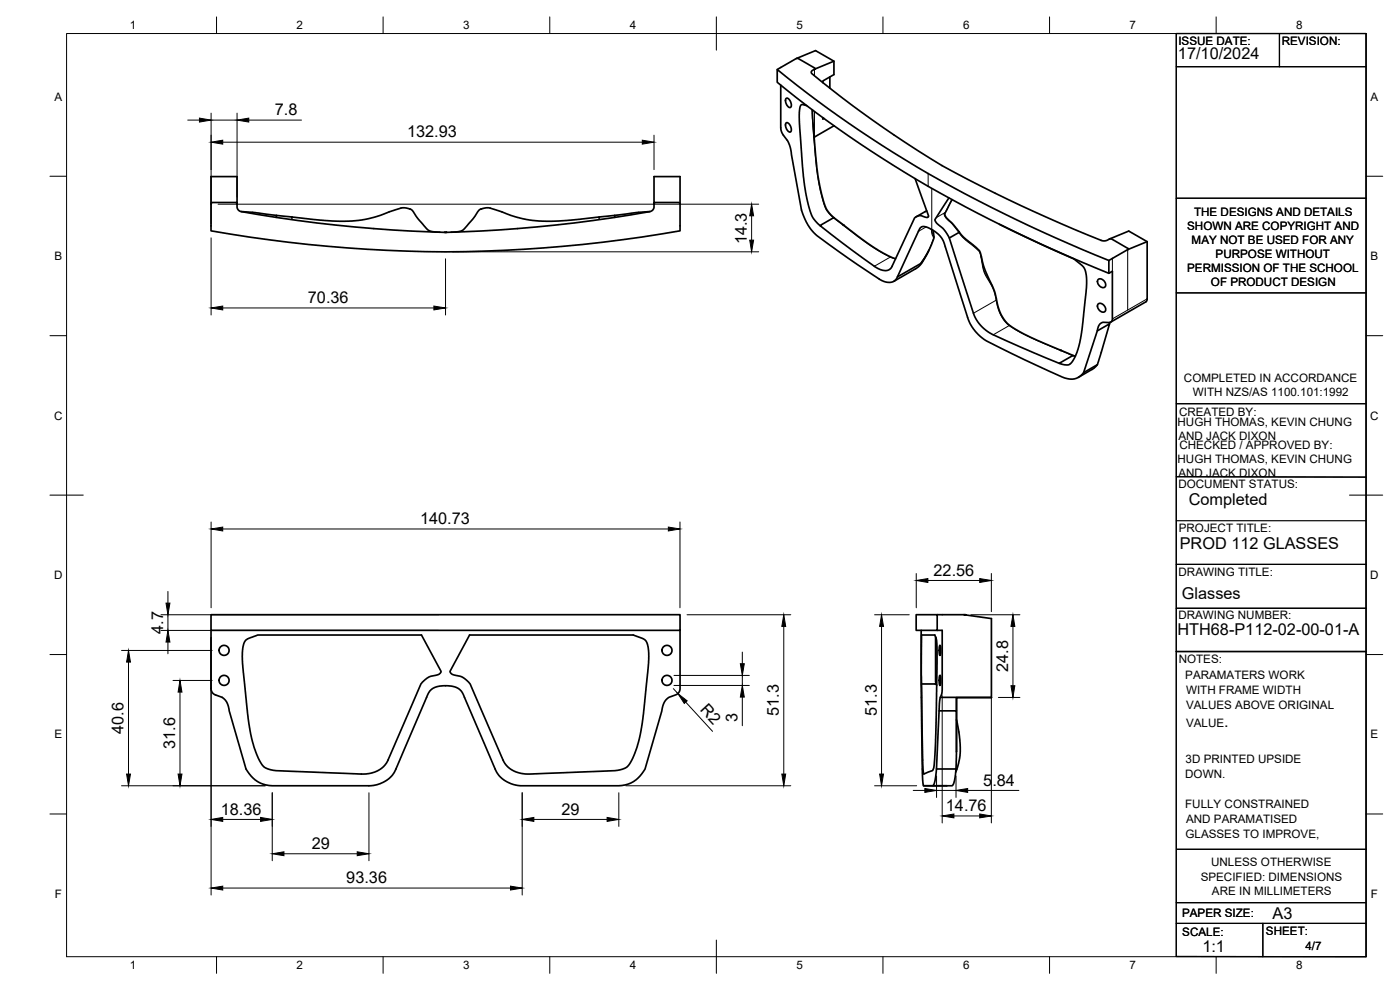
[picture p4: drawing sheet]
<svg xmlns="http://www.w3.org/2000/svg" width="420mm" height="297mm" viewBox="0 0 420 297" stroke-linecap="round" stroke-linejoin="round" font-family="sans-serif">
<!-- layer: Visible -->
<g fill="none" stroke="#000" stroke-width=".51">
<path d="M239.1 17.5l5.7-2.3 5.5 3.2v4l-3.4 1.9v.5M250.3 18.4l-5.9 2.4 .2-.2M233.3 20.9l5.6-3.3 .5-.1 5.2 3-1 .8-.1 .6a281.3 281.3 0 0 0 43.1 29.9 365.8 365.8 0 0 0 44.5 20.5l2.4-.6 5.1 2.9-.1 .3-5.7 3.3v3.8a386.7 386.7 0 0 1-90.6-50.2l-8.9-7.1v-3.8a362.4 362.4 0 0 0 87.2 52.1l12.3 5.2M234.3 25.6l.1 13.4 .5 1.2 1.5 2.2 .8 2.1 3.4 18.7 1.4 3.5 1.1 1.8 1.3 1.5 10 7.4 9.6 6.4 1.6 .8 1.5 .1 1.2-.3 1-1.3 7.2-4.2 2.2-3.7 1.5-3.6-.2-2.5M235.9 29.6l.6-.1 .8 1.1 .2 1-.3 .7-.6-.2-.6-.9-.3-.9zM235.9 36.9h.6l.8 1 .2 1-.3 .7-.5-.1-.6-.8-.4-1zM242.1 31.7l-1.6-.3-.4 .8-.2 1.5 .1 4.8 1.1 14.6 .8 5.3 1.4 5.4 .9 1.8 1.9 2.1M243.8 33l1 13.7 1.2 9.2 1 4.1 .9 2.6 1 1.4 1.5 1.4M246.9 35.3v.5l.4-.3M249 23.1v3.4M250.3 37.7l-6 3.5M250.3 37.7h.1"/>
<path d="M274.6 53.6l4.1 11.4-.6 .2-2.1-.5-1.5 .7-7.3 15.3-.6 .4-1 .1-1.2-.3-1.3-.6a134.8 134.8 0 0 1-13.8-10.1l-3.2-2.5 4.2-2.3M284.8 59.4l-4.2 6.6 .6 1.1 2.1 1.7 1.6 2.6 7.3 22.8 1.2 2.3 1.8 2 2.5 1.8 20.2 8.7M285.7 59.9l-2.2 4.4 .5 1 1.8 1.7 2.1 2.6-3 1.8M63.3 61.3v-8.3h7.8v8.3l-.4-.5h-7l-.3 .2-.1 8.3a395.8 395.8 0 0 0 140.8 0l-.1-8.3-.3-.2h-7l-.4 .5v-8.3h7.8v8.3M71.1 61.3l.1 1.1 .7 .9a367.2 367.2 0 0 0 61.8 6.4M72.4 63.5l15.2 1.6M83 64.6l-.1 .6M87.6 65.1v.4M123 62.7l.8 .5 1.3 2 3.3 3.8 1.2 .5 2.4 .2M123.1 62.8l-1.2-.4h-1.3l-8.7 2.9-3.2 .7-3.2 .3-8.1-.1-9.8-1.1M133.5 69.7h.2M134 69.7h-.3"/>
<path d="M144.3 62.8l1.7-.5 1.1 .1 6.3 2.3 3.4 .9 3.2 .6 3.9 .2 7.4-.4 20-2.3 3.8-.2M144.4 62.7l-.7 .5-1.4 2-3.3 3.8-1.2 .5-2.4 .2M179.8 65.1v.4M184.5 64.6v.6M196.3 61.3l-.1 1.1-.7 .9a367.2 367.2 0 0 1-61.8 6.4M250.3 65.4l3 2.2M253.1 67.6h.2M253.3 67.6l9.2 6.8 3.6 2.1 2.7 1.1M278.1 63.3l-3.2 1.8M278.8 75.1l-2.1 3.8-1 1.1-7.4 4.4M279.7 68.9v.1M287.9 69.6l1.2 1.5 4.9 4.3 1.4 5.1 3.1 7 1.5 5.9 .8 1.7 1.3 1.7 2.2 1.7 3.1 1.8 11 4.8"/>
<path d="M299.9 67.3l11.1 5.3 11.3 5.1 2.4 2 .8 .9 .5 2 .1 3.5-1.4 13-.9 4.7-1.1 3.2-1.5 2.2-1.3 .3-2-.5 4.2-2.3M333.1 71.7l5.7-2.4 5.5 3.2-.1 17.7-10.8 6.4M338.6 74.7h.1M344.3 72.5l-5.9 2.4 .2-.2M329.3 99.3l3.7-2.1-3.7 12.2-4.1 2.4M329.5 91.3l.9-.3 1 .7 .4 1-.2 .8-.8 .1-.9-.5-.5-1zM329.6 83.8l.9-.1 .8 .6 .5 1-.2 .9-.8 .1-.9-.6-.5-1.2zM332.8 82l1-.6v14.6l-.6 .7h-2.3l-1.1 .9-4.6 14.2-1.5 1.4-1.8 .6-1.6-.2-1.4-.4-11.4-5.3-11.4-5.6-2.7-2.1-1.6-2-1.2-2.4-7.5-23.4-1.4-2-2-1.5-2.5-.9-.6 .1-.6 .5-6.7 14.5M333.1 96.7l-.1 .5M318.4 105.1l-.1 .1M318.4 105.1l4.3 1.8M329.3 109.4l-1.3 1.3-4.4 2.5"/>
<path d="M330.5 105.7h.1M63.3 189.1l.2 18.3 .8 1 2.6 1 1.3 1.5 5.8 20.1 1.3 1.8 1.8 1.6 2.3 1 2.3 .4h29.4l2.5-.5 2-.9 1.9-1.6 1.2-1.8 10-23.3 .9-.9 1-.6 2.5-.5 2.3 .2 1.4 .3 1 .6 .9 .9 10.3 23.9 1.3 1.7 2.1 1.4 2 .8 1.9 .3h29.4l3.1-.6 2.5-1.6 2.3-2.9 5.3-18.8 .6-1.4 1.2-1.3 2.6-1 .7-1.1 .1-18M63.3 184.4h140.8v4.7h-140.8zM73.8 192l3.6-1.5h49.1l5.9 11.1-.9 .8-2.9 .8-2.3 2-9.9 23.1-1.2 1.7-1.6 1.1-2.4 .9-2 .2-27.1-1.1-2.4-.7-1.3-1.3-2-4.5-1.1-4.2-1-6.3-1.5-15.3 .1-4.5 .3-1.3zM140.9 190.5h49.2l3.5 1.5 .5 .8 .4 1.1 .2 4-1.7 17.6-.8 4.9-1 3.6-1.3 3.4-1.3 2.3-1.6 1-2.4 .5-25.6 1-3.5-.4-2.7-1.3-1-1-.7-1.2-10-23.1-2.2-2-3-.8-.8-.8zM275 184.4h6.3v4.7h-6.3zM276.5 189.1l.3 42.2 .4 4.5 2.9-.1 .6-1.7 .4-3.1 .8-20 .9-3.8v-18h-1.5M276.6 190.5h3.9l.6 1.6 .1 3-.3 24.8-.5 9.3-.2 1.2-.4 .8-2.5 1-.2-.9-.2-2.6-.4-26zM281.3 184.4h8M282 193.7l.3 .9-.2 2-.2-.9zM289.8 184.5l-.5-.1 8.2 1.2v23.7h-10.5v4M276.6 205.2l4.4 .1"/>
<path d="M280.8 204.8v-13.6v13.4l.3 1M281.8 213.3h5.2l-.1 16.8v.6h-5.8M282 202.7h.2l.1 .9-.2 2-.2-1zM282.2 209.2h15.3M287.1 216l.8 4.8 .3 4.9-.5 3.3-.9 2.7M287.1 209.3v16.2M277.2 235.8h6.9M286.9 230.7l-.4 3.3-.7 1.7-5.8 .1"/>
<circle cx="67.2" cy="195.1" r="1.51"/>
<circle cx="200.2" cy="195.1" r="1.5"/>
<circle cx="67.2" cy="204.2" r="1.5"/>
<circle cx="200.2" cy="204.1" r="1.5"/>
</g>
<!-- layer: Visible Narrow -->
<g fill="none" stroke="#000" stroke-width=".3">
<path d="M243.7 32.9l.4 7.2 1.2 12.4 1.3 6.4 1.3 4 2 2.3 8.9 6.8 4.7 3.1 3.8 2M244.4 20.8v2M244.4 33.5v7.6M278.6 52.1v3.8M279.6 56.5v12.4M285.7 59.9l-2 3.8-2.7 1.6M268.8 77.7l-1.6-.6-4.8 2.8M277.9 68.1l-2.3 1.3M278.1 63.3l-.5 .2M279.5 68.8l.6 3-1.5 3.5-2.3 3.8M279.7 69l.6 2.1M283.8 63.6l-.4 .7 .3 .8 1.9 2 2.2 2.7"/>
<path d="M287.8 69.8l1.4 1.8 3.3 2.6a4.1 4.1 0 0 1 2.1 3.9l.8 3.7 2.7 5 .9 3.3-6.9 3.9M294.5 77.1l1 4.6 2.3 4M333.8 77.5v3.9M338.4 74.9v18.1M299.1 90l.2 1.7 1 2.9 1.1 1.7 1.5 1.4-4.8 2.7M303.1 97.7h-.2l2.5 1.6 4.7 2.4 12.6 5.3M344.3 89.7l-10.5 6"/>
</g>
<!-- layer: BORDER -->
<g fill="none" stroke="#000" stroke-width=".3">
<path d="M20 10.1h390v276.9h-390zM65 5.1v5M115 5.1v5M165 5.1v5M215 5.1v10M265 5.1v5M315 5.1v5M365 5.1v5M15 52.9h5M410 52.9h5M15 100.7h5M410 100.7h5"/>
<path d="M15 148.6h10M405 148.6h10M15 196.4h5M410 196.4h5M15 244.2h5M410 244.2h5M65 287v5M115 287v5M165 287v5M215 282.1v9.9M265 287v5M315 287v5"/>
<path d="M365 287v5"/>
</g>
<!-- layer: TITLEBLOCK -->
<g fill="none" stroke="#000" stroke-width=".36">
<path d="M353 10.1h57v276.9h-57zM384 10.1v9.9M353 20h57M353 59.5h57M353 87.9h57M353 121.1h57M353 156.2h57M353 143l57 .2M353 169.3h57M353 195.5h57M353 182.5h57M353.1 254.8h57"/>
<path d="M353 270.8h56.9M353 277.1h57M379 277.1v9.9"/>
</g>
<!-- layer: FD_Dimensions -->
<g fill="none" stroke="#000" stroke-width=".3">
<path d="M56.3 36h3.6M63.4 33.9v33.2M63.4 36h7.7M71.1 33.9v25.2M74.7 36h15.8M66.8 42.7h126M196.3 40.6v10.3M63.4 71.4v23.1M65.4 61.3h162.3M133.7 77.6v16.9M135.8 75.6h91.9M225.6 64.8v7.3"/>
<path d="M66.8 92.4h63.4M63.4 156.6v25.8M66.8 158.7h133.8M204.1 156.6v25.8M50.4 177.4v3.6M275 172.1v10.3M278.5 174.2h15.5M297.5 172.1v11.4M36.5 195.2h27.2M38.6 198.7v33.5M48.3 184.5h83.3M48.3 189.2h83.3"/>
<path d="M50.4 184.5v4.7M50.4 192.6v3.6M63.4 191.2v77.3M206.2 184.5h31.1M222.8 195.7v3.4M235.2 187.9v44.3M262.5 184.5h10.4M264.6 187.9v44.3M291.4 184.5h14.7M304 187.9v17.8M51.9 204.2h11.8M54 207.7v24.5"/>
<path d="M202.1 206.6l1.3 1.5M202.3 202.7h22.6M202.3 205.7h22.6M205.8 210.7l8 8.7M222.8 202.7v3M222.8 209.2v8.5M282.8 208.7v38.2M297.5 208.7v38.2M299.6 209.3h6.5M36.5 235.8h43.1M81.7 237.9v20.4M110.7 237.9v20.4"/>
<path d="M156.7 237.9v30.6M185.7 237.9v10.1M187.8 235.8h49.5M262.5 235.8h12.6M274.1 237.2h3.5M281.1 232.8v6.5M281.1 237.2h5.8M286.9 232.8v6.5M290.4 237.2h15.4M66.8 245.9h11.4M85.2 256.2h22M160.2 245.9h22"/>
<path d="M286.3 244.8h7.7M66.8 266.5h86.4"/>
</g>
<g fill="#000" stroke="#000" stroke-width=".3">
<path d="M59.9 35.4l3.5 .6-3.5 .6zM71.1 36l3.6-.6v1.2zM63.4 42.7l3.4-.6v1.2zM192.8 42.1l3.5 .6-3.5 .6zM225 72.1h1.2l-.6 3.5zM225.6 61.3l.6 3.5h-1.2zM63.4 92.4l3.4-.6v1.2zM130.2 91.8l3.5 .6-3.5 .6zM63.4 158.7l3.4-.6v1.2zM200.6 158.1l3.5 .6-3.5 .6zM275 174.2l3.5-.6v1.2zM294 173.6l3.5 .6-3.5 .6z"/>
<path d="M38.6 195.2l.6 3.5h-1.2zM49.8 181h1.2l-.6 3.5zM50.4 189.2l.6 3.4h-1.2zM222.2 199.1h1.2l-.6 3.6zM235.2 184.5l.6 3.4h-1.2zM264.6 184.5l.6 3.4h-1.2zM304 184.5l.6 3.4h-1.2zM54 204.2l.6 3.5h-1.2zM203.4 208.1l2.8 2.2-.8 .8zM222.8 205.7l.6 3.5h-1.2zM303.4 205.7h1.2l-.6 3.6zM38 232.2h1.2l-.6 3.6z"/>
<path d="M53.4 232.2h1.2l-.6 3.6zM234.6 232.2h1.2l-.6 3.6zM264 232.2h1.2l-.6 3.6zM277.6 236.6l3.5 .6-3.5 .6zM286.9 237.2l3.5-.6v1.2zM63.4 245.9l3.4-.6v1.2zM78.2 245.3l3.5 .6-3.5 .6zM81.7 256.2l3.5-.6v1.1zM107.2 255.6l3.5 .6-3.5 .5zM156.7 245.9l3.5-.6v1.2zM182.2 245.3l3.5 .6-3.5 .6zM282.8 244.8l3.5-.6v1.2z"/>
<path d="M294 244.2l3.5 .6-3.5 .6zM63.4 266.5l3.4-.6v1.1zM153.2 265.9l3.5 .6-3.5 .5z"/>
</g>
<g font-size="4.9">
<text x="353.5" y="17.8">17/10/2024</text>
<text x="82.5" y="34.6">7.8</text>
<text x="122.2" y="41.2">132.93</text>
<text x="224.1" y="73.3" transform="rotate(-90 224.1 73.3)">14.3</text>
<text x="92.4" y="90.9">70.36</text>
<text x="356.7" y="151.6">Completed</text>
<text x="126.1" y="157.3">140.73</text>
<text x="354.1" y="164.8">PROD 112 GLASSES</text>
<text x="280.2" y="172.7">22.56</text>
<text x="354.7" y="179.6">Glasses</text>
<text x="49" y="190.1" transform="rotate(-90 49 190.1)">4.7</text>
<text x="353.4" y="190.6">HTH68-P112-02-00-01-A</text>
<text x="302.5" y="201.6" transform="rotate(-90 302.5 201.6)">24.8</text>
<text x="209.9" y="213" transform="rotate(47 209.9 213)">R2</text>
<text x="233.7" y="214.8" transform="rotate(-90 233.7 214.8)">51.3</text>
<text x="263.1" y="214.8" transform="rotate(-90 263.1 214.8)">51.3</text>
<text x="37.1" y="220.1" transform="rotate(-90 37.1 220.1)">40.6</text>
<text x="221.3" y="216.5" transform="rotate(-90 221.3 216.5)">3</text>
<text x="367.4" y="218.2">.</text>
<text x="52.6" y="224.7" transform="rotate(-90 52.6 224.7)">31.6</text>
<text x="295.1" y="235.7">5.84</text>
<text x="66.3" y="244.4">18.36</text>
<text x="168.5" y="244.4">29</text>
<text x="283.9" y="243.4">14.76</text>
<text x="93.5" y="254.7">29</text>
<text x="103.9" y="265">93.36</text>
<text x="381.9" y="275.7">A3</text>
<text x="360.8" y="285.5">1:1</text>
</g>
<g font-size="3.5">
<text x="39" y="8.8">1</text>
<text x="89" y="8.8">2</text>
<text x="139" y="8.8">3</text>
<text x="189" y="8.8">4</text>
<text x="239" y="8.8">5</text>
<text x="289" y="8.8">6</text>
<text x="339" y="8.8">7</text>
<text x="389" y="8.8">8</text>
<text x="353.7" y="13.6">ISSUE DATE:</text>
<text x="384.7" y="13.6">REVISION:</text>
<text x="16.3" y="30.2">A</text>
<text x="411.3" y="30.2">A</text>
<text x="358.4" y="64.7">THE DESIGNS AND DETAILS</text>
<text x="356.3" y="68.9">SHOWN ARE COPYRIGHT AND</text>
<text x="357.6" y="73.1">MAY NOT BE USED FOR ANY</text>
<text x="364.8" y="77.4">PURPOSE WITHOUT</text>
<text x="16.3" y="78">B</text>
<text x="356.3" y="81.6">PERMISSION OF THE SCHOOL</text>
<text x="411.3" y="78">B</text>
<text x="363.4" y="85.8">OF PRODUCT DESIGN</text>
<text x="355.3" y="114.6">COMPLETED IN ACCORDANCE</text>
<text x="358" y="118.8">WITH NZS/AS 1100.101:1992</text>
<text x="16.2" y="125.9">C</text>
<text x="353.8" y="124.9">CREATED BY:</text>
<text x="411.2" y="125.9">C</text>
<text x="353.4" y="127.8">HUGH THOMAS, KEVIN CHUNG</text>
<text x="353.7" y="132">AND JACK DIXON</text>
<text x="353.9" y="134.7">CHECKED / APPROVED BY:</text>
<text x="353.4" y="138.8">HUGH THOMAS, KEVIN CHUNG</text>
<text x="353.7" y="143">AND JACK DIXON</text>
<text x="353.7" y="146.4">DOCUMENT STATUS:</text>
<text x="353.8" y="159.8">PROJECT TITLE:</text>
<text x="16.2" y="173.7">D</text>
<text x="353.7" y="172.7">DRAWING TITLE:</text>
<text x="411.2" y="173.7">D</text>
<text x="353.7" y="185.9">DRAWING NUMBER:</text>
<text x="353.8" y="198.9">NOTES:</text>
<text x="355.7" y="203.6">PARAMATERS WORK</text>
<text x="355.9" y="208.1">WITH FRAME WIDTH</text>
<text x="356" y="212.6">VALUES ABOVE ORIGINAL</text>
<text x="16.3" y="221.6">E</text>
<text x="356" y="218.2">VALUE</text>
<text x="411.3" y="221.6">E</text>
<text x="355.7" y="233.4">DOWN.</text>
<text x="355.8" y="228.8">3D PRINTED UPSIDE</text>
<text x="355.7" y="242.4">FULLY CONSTRAINED</text>
<text x="355.8" y="251.5">GLASSES TO IMPROVE,</text>
<text x="356" y="247">AND PARAMATISED</text>
<text x="363.5" y="260">UNLESS OTHERWISE</text>
<text x="16.4" y="269.4">F</text>
<text x="360.3" y="264.2">SPECIFIED: DIMENSIONS</text>
<text x="363.7" y="268.4">ARE IN MILLIMETERS</text>
<text x="411.4" y="269.4">F</text>
<text x="354.8" y="275.2">PAPER SIZE:</text>
<text x="354.8" y="280.8">SCALE:</text>
<text x="379.9" y="280.6">SHEET:</text>
<text x="391.8" y="285">4/7</text>
<text x="39" y="290.8">1</text>
<text x="89" y="290.8">2</text>
<text x="139" y="290.8">3</text>
<text x="189" y="290.8">4</text>
<text x="239" y="290.8">5</text>
<text x="289" y="290.8">6</text>
<text x="339" y="290.8">7</text>
<text x="389" y="290.8">8</text>
</g>
</svg>
